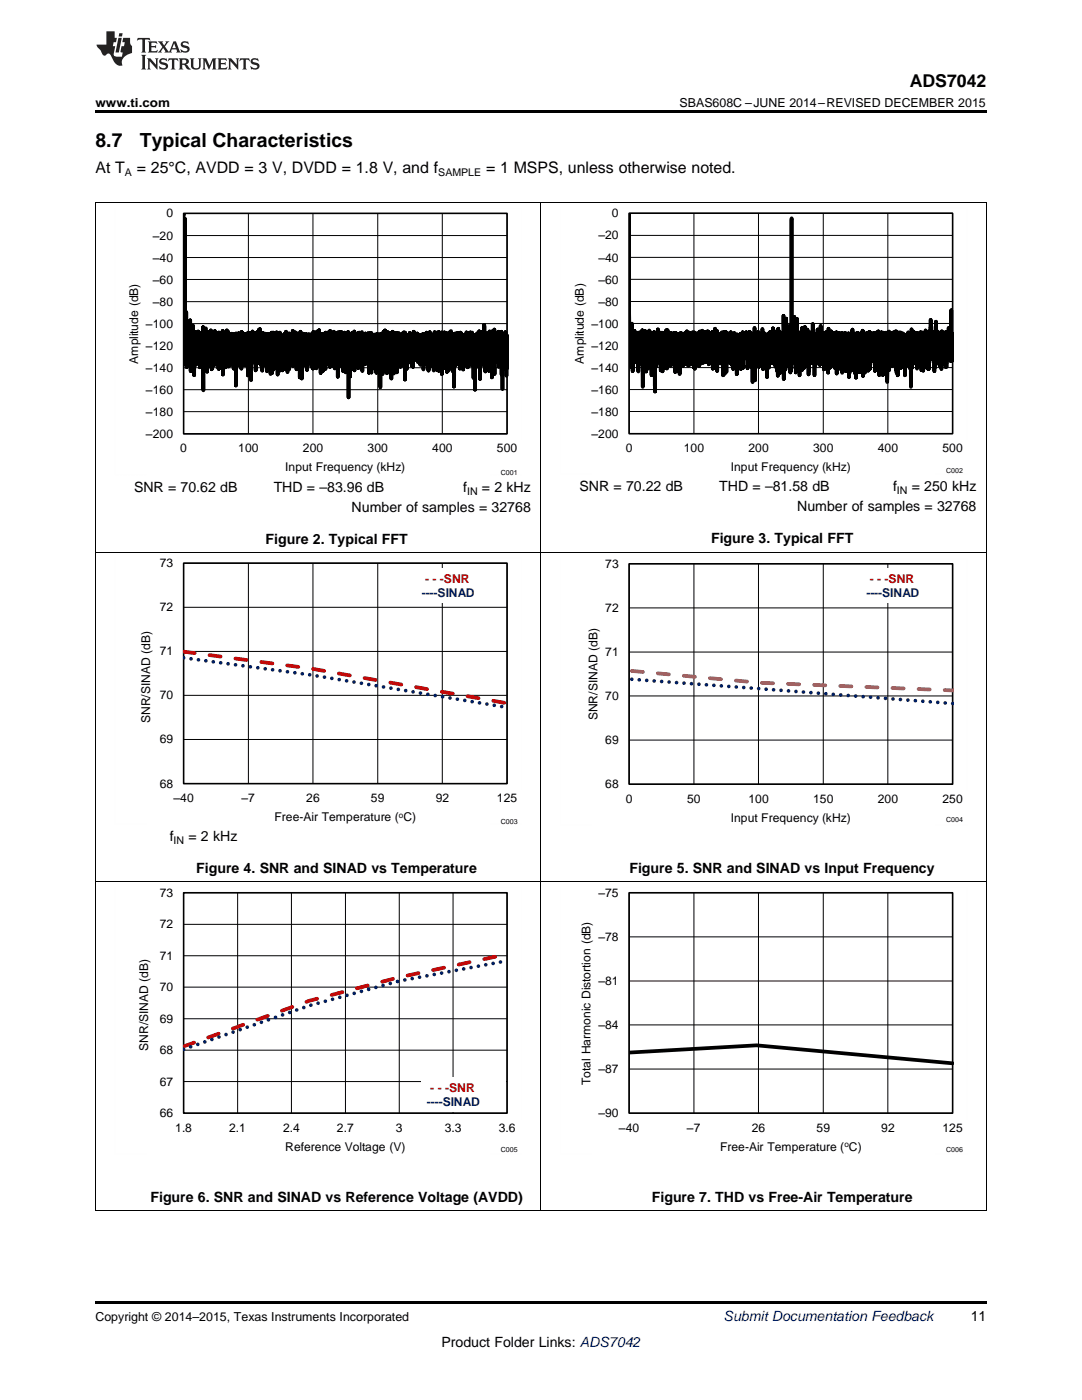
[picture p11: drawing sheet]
<svg xmlns="http://www.w3.org/2000/svg" width="216mm" height="279mm" viewBox="0 0 216 279" stroke-linecap="round" stroke-linejoin="round" font-family="sans-serif">
<path d="M19 259.7h177.8v.5h-177.8z" fill="#000"/>
<g fill="none" stroke="#000" stroke-width=".2">
<path d="M19.1 176v65.7M36.6 178.2h64.6v44h-64.6zM47.4 178.2v44M58.2 178.2v44M68.9 178.2v44M79.7 178.2v44M90.4 178.2v44M107.9 176v65.7M196.8 176v65.7M36.6 197h64.6M36.6 190.7h64.6M36.6 184.5h64.6"/>
<path d="M36.6 215.8h64.6M36.6 209.6h64.6M36.6 203.3h64.6M19 241.6h177.8"/>
</g>
<path d="M36.6 178.2h64.6v44h-64.6z" fill="none" stroke="#000" stroke-width=".31"/>
<path d="M36.6 208.8l25.1-9.1 18-4.7 21.5-4.6" fill="none" stroke="#c00000" stroke-width=".74" stroke-dasharray="2.2 3"/>
<path d="M36.6 209.4l25.1-8.7 18-4.9 21.5-4.1" fill="none" stroke="#002060" stroke-width=".74" stroke-dasharray="0 1.5"/>
<path d="M22.9 177.1v53.2M35.4 177.1h68.7M104.1 177.1v46.2M22.9 230.3h6.3M97.8 230.3h6.3" fill="none" stroke="#fefefe" stroke-width=".2" stroke-dasharray=".4 .1" stroke-linecap="butt"/>
<path d="M83.9 215h17v6.9h-17z" fill-rule="evenodd" fill="#fff"/>
<g fill="none" stroke="#000" stroke-width=".2">
<path d="M19.1 110.4v65.6M36.6 112.4h64.6v44h-64.6zM49.6 112.4v44M62.4 112.4v44M75.4 112.4v44M88.3 112.4v44M107.9 110.4v65.6M196.8 110.4v65.6M36.6 138.8h64.6M36.6 130h64.6M36.6 121.2h64.6M36.6 147.6h64.6"/>
<path d="M19 176h177.8M125.5 178.2h64.6v44h-64.6zM138.5 178.2v44M151.3 178.2v44M164.3 178.2v44M177.2 178.2v44M125.5 195.8h64.6M125.5 187h64.6M125.5 213.4h64.6M125.5 204.5h64.6"/>
</g>
<path d="M36.6 112.4h64.6v44h-64.6zM125.5 178.2h64.6v44h-64.6z" fill="none" stroke="#000" stroke-width=".31"/>
<path d="M125.5 210.1l25.5-1.5 39.1 3.6" fill="none" stroke="#000" stroke-width=".74"/>
<path d="M22.9 111.3v53.3M35.4 111.3h68.7M104.1 111.3v46.3M22.9 164.5h6.3M97.8 164.5h6.3M111.8 177.1v53.2M124.3 177.1h68.7M193 177.1v46.2M111.8 230.3h6.3M186.7 230.3h6.3" fill="none" stroke="#fefefe" stroke-width=".2" stroke-dasharray=".4 .1" stroke-linecap="butt"/>
<path d="M36.6 130.1l25.5 3.3 39.1 7" fill="none" stroke="#c00000" stroke-width=".74" stroke-dasharray="2.2 3"/>
<path d="M36.6 131.3l25.5 3.4 39.1 6.5" fill="none" stroke="#002060" stroke-width=".74" stroke-dasharray="0 1.5"/>
<path d="M82.9 113.5h16.9v6.9h-16.9z" fill-rule="evenodd" fill="#fff"/>
<path d="M125.5 112.5h64.6v44h-64.6zM138.5 112.5v44M151.3 112.5v44M164.3 112.5v44M177.2 112.5v44M125.5 138.9h64.6M125.5 130.1h64.6M125.5 121.3h64.6M125.5 147.7h64.6" fill="none" stroke="#000" stroke-width=".2"/>
<path d="M125.5 112.5h64.6v44h-64.6z" fill="none" stroke="#000" stroke-width=".31"/>
<path d="M126.1 133.9l25.5 2.4 38.7 1.5" fill="none" stroke="#be4b48" stroke-width=".74" stroke-dasharray="2.2 3"/>
<path d="M126.1 135.6l64.2 4.8" fill="none" stroke="#002060" stroke-width=".74" stroke-dasharray="0 1.5"/>
<path d="M111.8 111.5v53.2M124.3 111.5h68.7M193 111.5v46.2M111.8 164.6h6.3M186.7 164.6h6.3" fill="none" stroke="#fefefe" stroke-width=".2" stroke-dasharray=".4 .1" stroke-linecap="butt"/>
<path d="M171.6 113.4h17v6.9h-17z" fill-rule="evenodd" fill="#fff"/>
<g fill="none" stroke="#000" stroke-width=".2">
<path d="M19 40.4h177.8M19.1 40.4v70M36.6 42.6h64.6v44h-64.6zM36.6 55.8h64.6M36.6 51.4h64.6M36.6 47h64.6M49.6 42.6v44M62.4 42.6v44M75.4 42.6v44M88.3 42.6v44M107.9 40.4v70M125.5 55.7h64.6"/>
<path d="M125.5 51.4h64.6M125.5 47h64.6M125.5 42.6h64.6v44h-64.6zM138.5 42.6v44M151.3 42.6v44M164.3 42.6v44M177.2 42.6v44M196.8 40.4v70M36.6 77.8h64.6M36.6 73.4h64.6M36.6 69h64.6M36.6 64.6h64.6"/>
<path d="M36.6 60.2h64.6M125.5 73.4h64.6M125.5 68.9h64.6M125.5 77.7h64.6M125.5 64.6h64.6M125.5 60.2h64.6M36.6 82.2h64.6M125.5 82.1h64.6M19 110.3h177.8"/>
</g>
<path d="M36.6 42.6h64.6v44h-64.6zM125.5 42.6h64.6v44h-64.6z" fill="none" stroke="#000" stroke-width=".31"/>
<path d="M36.6 42.8v-.2l.1 29.8v-7.5l.2 6.5v-5.6v1.9v-24v27.5l.1-5 .1 5.7v-5.5l.1 6.5v-10.6v11v-7.1l.1-.3v6.1l.1-7.9 .1 8.5v-5.5v3.7v-3.3l.1 .4v-1v3.7v-3.7v4.3v-4.8l.1 6.4v-5.6l.1 3.5 .1-4.4v4.6v-3.3l.1 2.6v-6.3v10.1v-7.4l.1 5.7v-5.7l.1 4.6v-4.4v4.6l.1-4.9v4l.1-3.6v4.9l.1-6.8v5.4v-3.5l.1 5.1 .1-5.4v3.8v-3.6v8.1l.1-8v3.7l.1-3.8v5.1l.1-5.4v5.3v-5.6l.1 6.6v-5.6v5.2v-5.5l.1 2.5v-2.7v5.6l.1-5.4v4.3l.1-4.1v4v-4.5l.1 5v-5.4l.1 4v-3.3v3.3v-2.8l.1 2.7v-2.7v2.4v-3.3v3.8v-3.1l.1 2v-1.4v4.6v-5.5l.1 3.7v-3.4v6.1v-6.4v1.1l.1-1.3v4.1v-4.2l.1 4.7v-3.5v3.4v-3.9v3.7v-3.7l.1 3.4v-3.6v3.7l.1-3.9v4v-.7l.1-4v5.5v-5.3l.1 5.1v-2.8v2.2v-5.6l.1 12.6v-10.8v3.9l.1-4.2v5.9v-6.4l.1 6.3v-6.3v5.2v-4.6v4.1l.1-3.6v4.9l.2-6.8v6.4v-5.4v4.5l.1-4.1v4.6l.1-4.8v2.4v-1.6v6.7v-6.9l.1 4.6 .1-5.6v5.1l.1-5 .1 4.8v-4.2v4v-3.7v2.6l.1-1.8v5l.1-6.8v6.3l.1-5.9 .1 6.1v-5.9v6v-7l.1 6.5v-5.6v2.8v-2.5v6.6l.1-7.3v5.9v-6.1l.1 4.9 .1-4.4 .1 4.4v-4v5.7v-6v6.2v-5.7l.1 5.2v-5.6l.1 3.5 .1-4.3v6.1v-5.2v3.8v-3.9v3.9l.1-3.6v3.8v-4.4l.1 6.1v-6.3l.1 5.2 .1-5.2v4.7l.1-3.9 .1 4.2v-4.3v5.2v-5.7v4.3l.1-3.6v1.9v-1.6v6v-7.2v7.2l.1-7.2 .1 5.8v-5.2v5.5l.1-5.5 .1 6v-6.3v5.1l.1-4.7 .1 2.5v-2v5.3l.1-6.4v3v-2.7l.1 6.3v-7.1l.1 8.7v-7.8v2.9l.1-3 .1 5.8v-5.6v5.2v-5.3l.1 3.9v-3.9v2.5v-3l.1 4.2 .1-4.2v6.9v-6.4l.1 4.4 .1-4.7 .1 6v-6.7l.1 6.8v-6.2v6.6l.1-6.9 .1 6.9 .1-6.2 .1 4.1v-3.7v2.9l.1-3.3v3.2v-2.9l.1 4.1v-4v5.6v-6.2l.1 4.7v-4.8v4.7v-4.5v3.6l.1-2.9v4v-4.9v3.7l.1-3.4v4.3l.1-4.6 .1 4.6v-3.6v2.9v-2.7v.2v4.8l.1-5.9v6.7v-5.6l.1 2.6v-3.3v4.2v-4.6l.1 4.4v-4.2v3.8v-3.6l.1-.6v3.8l.1-3.8 .1 10.2v-10.4l.1 6.1v-6l.1 5.2v-5.1l.1 3.8 .1-3v5.3l.1-6.3v5.2v-3.8v-.3v2.6v-2.8v4.3l.1-5 .1 4.5v-3.8v3.4l.1-4.2v5.7l.1-5.1 .1 3.8v-3.6v4.5v-4.6l.1 6.3v-7.4l.1 6v-4.4v3.9v-3.4v1.8l.1-1.7v4.2v-5.3v5.1v-5.5v2.9l.1-2.7v2.4l.1-2.3v3.7v-4.3v4.8v-3.6v2.9v-4l.1 4.4v-4.4l.1 6.1v-5.9v6l.1-6.3v4.7v-4.5l.1 4v-3.7v3.7v-3.5v4.3l.1-4.7v5v-5v.6v4.8l.1-5.4v6l.1-6.3v6.5l.1-6.2v5.3l.1-4.8v7.5v-8.5l.1 5.8v-5.6v4.6v-3.2v3.1v-3.1l.1-.2v2.3v-2.9v3.3v-3.8v4.1l.1-4.3 .1 5.2 .1-5v6.9v-6.8l.1 9.1v-8.5v4.9l.1-5.3v5.7v-5.1l.1 4.2v-4.7l.1 4.7v-5.6v6.1l.1-5.8v4.7l.1-3.9v1.9v-1.6v3.7v-4.4l.1 .4v4.6v-4.2v3.8v-4.7v3.6l.1-3.7 .1 4.7v-4.9l.1 4.9v-4.3v6.8l.1-7.2 .1 4.7v-4.6v4.4l.1-4.9 .1 6.2 .1-5.8v5.1v-4.5l.1 4.4 .1-5.9v5v-4.5l.1 4.1v-4.7l.1 6.3v-4.5v1.4v-1.9l.1 4.9v-5v.3l.1-.2v5.9v-6v4.9l.1-4.8v5.4l.1-5.2v6.8v-6.7l.1 3.5 .1-4.4v5.6v-4v2.4v-3.3l.1 4.2 .1-4.5v5.6v-5.6l.1 5.2v-4.3v4.8v-5.8l.1 4.7v-4.5l.1 6.1v-6.4l.1 6.3 .1-6.3 .1 7.5v-6.7v4.3l.1-4.9v4.9l.1-5v4.7v-4.3l.1 3.5v-2.2v4.5v-5.8l.1 5.3 .1-5.6 .1 4.8v-5l.1 8.1v-7.4v5.9v-6v3.3l.1-3.5v3.8v-3.8v4.5l.1-5 .1 3.8v-3.9v8l.1-7.6 .1 7v-7.4l.1 7.3v-6.5v4.7v-4.2v2.2l.1-2.3v2.4l.1-3.5 .1 5.8 .1-5.6v4.9l.1-4.4 .1 4.8v-5.7v6.7l.1-6.6 .1 8.3v-7.1v4.6v-4.9v4.4v-4.1l.1 3.8 .1-4.5v3.5v-3.7v4.6v-2.9v3.6l.1-4.8v4.8l.1-5.6v7.6l.1-6.9v4.3v-3.6v.8v-1.1v3.7l.1-3.9v4.4l.1-4.5v4.2v-4v6.2l.1-6.7v4.4v-4.1l.1 4.3v-4.2l.1 6.6v-6.6v5v-5.3l.1 5.1 .1-5.1v4v-4l.1 5.3v-5.6l.1 5.5v-5.1v3v-2.9l.1 1.9v-1.4v5.9v-7l.1 6.5 .1-6.9v6.9v-6v4.6l.1-4.6 .1 4.3v-4.7v4.5v-3.7l.1 3.1v-3.7v7.3v-7.5v5.4v-3.5v-.5v2.8l.1-3.2v3.5v-3.5l.1 4.1 .1-5.2v7.1v-6.6v5.5v-5.2l.1 3.8v-4.4v3l.1-3v5l.1-5.1v5.6l.2-5v5l.1-5.5 .1 5.1v-5.9l.1 7v-6.1v5.3v-5.1l.1 3.9v-3.5v.3v4.6l.1-6v5.8v-5.1l.1 4.8v-3.6v-1.2v4.3l.1-5.1v4.3l.1-4.1 .1 4.8v-4.3v5l.1-4.4v6.1v-6.7l.1 4.5v-4.5v1.1v-.9l.1 5.3v-5.8v3.2v-3.3l.1 4.6v-4.3v2.5l.1-1.7v3.9v-3.8v3v-3.3v3.9l.1-4.1v4.1l.1-4.7v8.6v-7.6l.1 4.4v-5.9l.1 6.1v-5.9l.1 5.6 .1-5.3v5v-4v7.8v-8.7l.1 6v-5.5v5v-4.8v5.6v-6.1l.1 5.9 .1-6.3v5.3l.1-5.1v6.1l.1-6.3v4.8v-4.6l.1 4.1 .1-3.8v5.4v-4.8v1.7l.1-2.3v3.8l.1-4v5.9l.1-6 .1 7v-6.8v5.6l.1-5.4v5.4v-5.7v4.9v-4.7l.1 3.8v-3.3l.1 2.4v-2.3v4.1v-5.1l.1 5.7v-5.7v5.5v-5.3l.1 5.7v-4.6l.1 3.8 .1-4.1v4.8l.1-5.7v5.2v-4.6v1.6l.1-1.3v5.5v-6.6l.1 6.1 .1-5.9v5.1v-4.9v6.6l.1-7.4 .1 6.8 .1-6.2v2.4v-1.5v5.7v-5.9l.1 3.4v-3.5v4.3v-4.6v6.2v-5.8v5.2l.1-5.3v4.5l.1-5.6 .1 7.2v-6.5l.1 4.9v-4.9v5.9l.1-6.7 .1 5.8v-4.7l.1 4.4v-4.8v6.1v-6l.1 5.9 .1-7v4.7v-3.8l.2 5.2v-5.3v3.5v-3.3v5.6v-5.9l.1 3.7v-2.8v6.9v-7.1v5v-5v3.2l.1-3.4 .1 3.8v-3.7v5.3v-5.8v4.8l.1-4.8 .1 3.6v-2.9v2v-1.6v6.2l.1-6.9 .1 6.2v-6.3v5.7v-4.8l.1-.6v3.4l.1-4.1 .1 5.5v-4.7v3.1v-3.1v.7v5.5l.1-7.2 .1 6.3 .1-6v4.6v-3.9v1.2v-1.6v2.4v-2.6l.1 4.1v-4.1v5.1l.1-5.1v5.1l.1-5.6 .1 4.6v-4.3v3.8l.1-3.8v4.8l.1-4.6v6.4l.1-7.2 .1 6v-4.7v5.3l.1-6.2v5.8l.2-5.5v2.4v-1.8v5.8v-5.5v3.2l.1-3.9 .1 3.7v-4l.1 5.6v-6v4.4l.1-3.5v4v-4.2l.1 4.3v-4v6.3v-6.3l.1 4.5v-4.8l.1 5.5 .1-5.6 .1 4.9v-4.8l.1 4v-3.2v5.6v-6.5l.1 8.4v-8.9l.2 5.6 .1-5.5v6.2v-6.3v6.2l.1-6.2 .2 5.5 .1-5.6v6v-4.5l.1 4.4v-2v.8v-3.8v6v-6.2l.1 5.6v-5.2v4.9v-5.3v3.9l.1-3.9 .1 2.9v-3.1v7.4v-6.9v5.2v-4.9l.1 3.1 .1-3.8v5.3l.1-5.7v5.3v-4v4v-4.6l.1 4.4v-4.7l.1 7.5v-6.8l.1 4.7v-5.1l.1 4.2v-3.7v4.7v-5l.1 4.3 .1-4.6v5.6l.1-6.4v13.1v-11.7v2.4l.1-2.7v3.2v-3.3l.1 4.2v-4.1v2.1l.1-1.4v5.4l.1-6.7v8.4v-8.2l.1 5.7v-6v4.7l.1-4.2v2.9v-2.5v2.3l.1-2v5.5v-6.8l.1 5.1v-4.6l.1 3.2v-3.4v3l.1-3v2.9v-2.8v5.1l.1-5v6.7v-6.7v-.3v5.9l.1-6.4v7.7v-7v5.3l.1-5.3 .1 4.6v-4.6l.1 4.5v-3.3v.5v-.2v3.9v-5.7l.1 4.9 .1-4.4v3.5v-2.9v4.6v-5.6l.1 4.8 .1-5 .1 7v-5.3v1.6l.1-2.6v4v-4.8l.1 4.9v-4.6v4.5l.1-4.5 .1 4.4v-3.2v3.6l.1-4.4v3v-2.7l.1 5.1v-5.1l.1 5.2v-6.4l.1 7.8v-7v4.4l.1-4.8v4.7l.1-4.1v4.3v-4.1l.1 4.6 .1-4.7 .1 5.4v-5.1v2.5v-3.1l.1 5.6v-6l.1 5.7v-5.5l.1 5.7v-5.1l.1 4.3v-3.7v3.2v-3.9v4.2v-3.8v3.2l.1-4.1 .1 4.6v-4.9l.1 4.9 .1-4.4v5.9v-6v7.5l.1-7.8v5.8v-5.6v5.6l.1-5.5 .1 7.2v-6.6v3.9v-4.8l.1 6.2v-6.4v5.4l.1-5.3v7.9v-7.3v6.5l.1-6.8 .1 4.9v-4.5v2.1l.1-1.3v4.3v-5.2l.1 5.5v-5.4v5.2l.1-5.6 .1 5.8v-5.3v1.8v-1.6v.2v5.9v-5.2v3l.1-3.7v3.8v-4.4v6.2l.1-6.4v3.7v-3.1v3.5v-3.7l.1 3.9 .1-4v7.2l.1-7.3v.2v-.4v1.7v-1.9v3.5v-3.6l.1 6.3 .1-5.9v5l.1-4.8v4.7l.1-4v4.8v-5.4v6.7l.1-7.3 .1 5.2 .1-4.6v5.7v-5.7v9.9v-9.7l.1 4.8 .1-5.7 .1 6.6v-6.5v4.4l.1-3.6v4v-3.9v.2v6.8v-7.5v3l.1-3.4 .1 5.7v-6.2l.1 7.9v-7.3l.1 6.5v-6.7l.1 6.9v-7.6l.1 5.9v-5.6l.1 5.3 .1-4.9v4.4v-4.3v4.3l.1-3.6v7.1v-6.8v3.2l.1-3.8v4.5v-5v5.8v-6.2l.2 6.4v-5.4v2.8v-2.9l.1 3.5v-2.5v3.8l.1-4.6v5v-5v6.8l.1-7.6 .1 7.3 .1-7.3v6.9l.1-6.8v8.9v-7.8v2.9v-3.6v7l.1-6.7v4.9l.1-5v5.9l.1-6.9v6.4l.1-5.7v4v-3.9v2.5v-2l.1 .7v6.3v-7.7l.1 5.8v-6.1l.1 7.2 .1-7.3v5.5v-4.1l.1 .9v-1.4v4.4v-5l.1 5v-5.1v4.2l.1-3.5v7v-7.8v6.3l.1-5.7v6v-4.9v1.5v-2.6l.1 5.1v-5.4l.1 5.4 .1-4.7v5.2v-6.2v5.4l.1-5.1v6.2l.1-5.8v6v-6.3v5.4v-5.1l.1 3.8 .1-4.1v6.3v-5.4v4.5v-4.6l.1 2.8v-3.3v4.5v-4.7l.1 3.7v-3.6v3.1v-2.5v4.1l.1-5.2v5.7v-4.8v4.5l.1-5.3 .1 5.6v-5.7l.1 6.4v-6.7v4.9v-4.6l.1 5.8 .1-5.8v9.2v-9.4v5.6l.1-5.4 .1 5.3v-5l.1 4 .1-3.8v6.5v-6.7v6.4v-6.4l.1 5.7v-4.9v4l.1-4.6v5.3v-5.2l.1 5 .1-5.1v5.2v-4.2v1.9v-2.5v4.4l.1-5.3v4.9l.1-5.1v4.5v-3.4l.1 4.3v-5v2.8l.1-2.3v4.6v-4.8l.1 4.4 .1-4.1v4.9v-5.3v3.8l.1-3.5v5.8v-5.4v-.9v4.1l.1-4.3v6.6v-6l.1 4.2 .1-3.7v4.2v-5.7v5v-4.4l.1 4.7v-4.6v4.3l.1-3.9v4.5v-4.6v3.5v-3.9l.1 3.7v-3.5l.1 3.2v-3.1v2.7v-2.3v4l.1-4.8v3.8v-1.1v1.4v-2.8v3l.1-3.9 .1 4.7v-5.2v3.6v-3.6l.1 5.7v-5.4l.1 3.2 .1-3v3.9v-3.2v1.8v-2.7l.1 3.6v-3.6v3.9v-3.9l.2 5.9 .1-5.9v4.6l.1-4.5v2.6v-2.4l.1 4.9v-5v5l.1-5.1 .1 5.1v-5.4v5.6l.1-5.3v6.7v-6.6l.1 3.5v-3.7v4.7l.1-4.9v6.1v-5.9l.1 5.7v-5.7l.2 5.6v-5.2v5l.1-5.9v5.7l.1-5.3 .1 5.4v-4.5v2v-2l.1 1.6v-.3v3.3v-5.1v6.1l.1-6v.3v6.4v-7.2v4.5l.1-4.5v4.6l.1-4.5v4.3v-3.4v4.8l.1-6.3v6.1l.2-5.8v4.6l.1-4.1v4v-4.2l.1 6.1v-5.1v2.8v-3.4l.1 3.7 .1-3.7v4.1l.1-4.6v7.2l.1-7.2v4.6l.1-5.1 .1 4.9v-4.2v4.2l.1-3.4v.4v3.8v-4.9v5.5l.1-6v6.6l.1-6.3 .1 6.9v-6.5v3.8v-4v4.3l.2-5.2 .1 7.2v-6.6v1.8l.1-1v6.4v-7.7v4.4v-3.2v3.7v-3.8v4.5l.1-5 .1 5.5v-5.3v4.2l.1-3.9v5.5v-5.5v2.7v-2.3v5.9v-5.1v5.1v-6.7l.1 2.4v-2.6v3.7v-3.8l.1 6.5 .1-6.9v8.4v-8.2v6.4v-6l.1 4.3v-4v2l.1-1.6v5.8v-5.7l.1 5.4 .1-6.7v7v-5.5v.5v-1.1v1.6v-1.9v4.1l.1-4.8v4.8v-3.5l.1 .8v-1.1v2.6v-2.8v3.2l.1-3.9 .1 4.6v-4.3l.1 5.6v-5.8l.1 7.7v-7l.1 4.8v-5v5.8l.1-6.2 .1 7.4v-7l.1 4.5v-4.2v3.8l.1-4.2v4.4l.1-5.1 .1 6.3 .1-6.4v5.1l.1-3.5v3.8v-4.4v3.3v-1.7v2.1v-3.1v3.1l.1-3.5v3.9v-4.1l.1 3.9v-3.7v4.3v-4.5v1.2v-.4v5.1v-6.3l.1 3.8v-3.8v2.5v-1.9v6.8v-6.6v5.4l.1-6 .1 10.3 .1-10.5v4.9v-4.6l.1 4.2v-3.2v3.8v-4.9v4.9v-5.2l.1 6.4v-5.9l.1 5.7v-5.5l.1 4.5v-4.7v4l.1-4.1v5.3l.1-5.9 .1 5.6 .1-5.2v4.8l.1-4.4v5.4l.1-5.8 .1 6.8v-7.1v5.4v-5.5l.1 5.3 .1-4.4v5.6v-6.2l.1 4.7v-4.3l.1 4.1v-3.8v5v-5.3l.1 6.2v-6.4l.1 6.8 .1-6.8v6.3l.1-6.2v3.8v-3.8l.1 3.7v-3.4v2.5v-2.2v5.1v-5.7l.1 5.3v-5v4.4l.1-4.8v4.3v-4.3v1.9l.1-1.3v4.2l.1-5.4v4.5v-4l.1 4.6 .1-4.8v6.7l.1-6.5 .1 5.3v-4.8l.1 3v-3.4v5v-5v4.6v-4.7v4l.1-4.3 .1 4.2v-3.7l.1 3.2v-3.9v6.5v-5.9l.1 3.8v-3.7v1.4v-.8v3.6v-4.3v5.5l.1-5.8 .1 6.2v-6.4l.1 5.7v-5.1v4.8l.1-4.9v4.3v-4.1l.1 8.3v-8.6l.1 5.7v-5.6v4.2l.1-4.3 .1 6v-4v6.6v-7.2v9.6v-10.6v4.4l.1-4.5v3.9l.1-3.9v2.1v-1.4v5.5v-5.2v2.9v-4v4.4l.1-4.5v4.8l.1-5.1v5.3l.1-5.4v4.5v-3.9l.1 4v-3.9v4.5l.2-4.8v4.7v-5.5l.1 6.5v-6v5l.1-3.8v7.8v-8.8l.1 3.6v-3.5v3.4l.1-2.9v4.5v-5.7l.1 6.1 .1-5.6v2.8l.1-2.6v5.9v-5.8v3.5l.1-4.2v5.2v-3.8v-.4v2.8v-3.3l.1 4.4v-4.5l.1 3.8v-5.7l.1 7v-5l.1 4.6v-3v5.7l.1-7.2v5v-5l.1 4.6v-4v6v-6.1l.1 .5v-1.1v5l.1-5.3v5.6l.1-5.2v6.8l.1-6.8v3.7l.1-3v3.6v-4.2v4.6v-4.5v6.9v-6l.1 2v-2.3v2.5v-3.2v3.5l.1-4.3v4l.1-3.6v4.3v-3.6v5.5v-4.6l.1-.7v3.2v-4.3v4.9v-4.9l.1 5.3v-5.5v7.5v-6v.2l.1-.4v6.1l.1-6.5v8.2l.1-8.9v4.6v-4l.1 5 .1-5.8 .1 5.4v-5.8l.1 8.8v-7.5v3.4l.1-3.9 .1 4.8v-4.4v5.3v-5.4l.1 4.8 .1-4.9 .1 4.6v-4.5l.1 4.4v-3.7v3.7v-3.3v3.8v-4.7v4.2l.1-4v5.1v-6.2l.1 7 .1-6.2 .1 5 .1-5.4v4.1v-3.8l.1 4.9v-4.4l.1 4.1v-3.5v4v-5.3v4.5v-5l.1 8.5v-7.6l.1 4.4v-4.9l.1 3.2v-2.6v10.4v-10.4l.1 4v-4.2v5.1l.1-5.5v6v-5.1v3.9l.1-4.6 .1 4.4v-4.2v5l.1-5.7 .1 5.2v-4.1v2.3v-2.9l.1 4.1v-4.2v4.9v-4.4l.1 .2v7.6v-8.1l.1 2.8v-1.7M125.5 42.8v-.2l.2 30.2v-6.9l.1 4.9v-4.3v5.7v-5.2l.1 4.1 .1-4.7v6.3l.1-8.1v8.8l.1-6.9v3.8v-3.6v2.2v-.9v6.1v-7.5l.1 4.7v-4.8l.1 6.1 .1-6.6v5.4l.1-5.3 .2 6.2v-5.9v4.1l.1-3.7v3.5v-3.4v.5v3.9l.1-4.6v.6v-.4v.3v4.6l.1-5.4v6v-5.9l.1 5.3v-5.3l.2 7.6v-7.6v4.8v-4.3v4.4l.1-4.9 .1 5.1v-5v6.1v-6.3l.1 6v-5.1v-.2v4.9l.1-5.2v1.8l.1-1.2v5v-5.8v5.3l.1-5 .1 4.5v-4.3v4.3l.1-5.5 .1 11.3v-10.8v6v-5.5v3.9l.1-4.4v4.7l.1-4.9v6.5v-5.6l.1 4.2v-4.9v4.5v-4.6v1.4l.1-1v6v-6.7l.1 4.7 .1-4v5v-4.6v7l.1-7.1v3.4v-4l.1 6.3v-5.3l.1 3.6v-4.2v4.8l.1-4.9 .1 6.4v-6.1v6.6l.1-7.3v6.5v-6.8l.1 7.2v-6.5l.1 4.7v-4.7v1.3v-1.1v5.9l.1-6.5v5.4l.1-5.2v5.7l.1-5.7v8.4v-7.7v-.2v5.3v-5.2l.1-.2v3.1v-3.5l.1 5.6v-5.2l.1 4 .1-4.2v5.1v-4.9l.1 4.7v-5.3l.1 6.1v-5.2l.1 5.1v-4.7v9.4v-9.8v2v8.9v-10.1l.1 1.9v-2.7v3v-3.8l.1 5.8 .1-4.9v5.8v-6.4l.1 2.2v-2.5v5.6v-4.2v.3v-1.1v2.9v-3l.1 3.7 .1-4.9 .1 5.3 .1-3.8v3.7v-3.5v.7v3.2v-4.7v3.3l.1-3v5.5v-6v4.1l.1-4 .1 5v-4.7v7.1v-6.5l.1 .1v-.3v4.2v-3.5v3.2v-4l.1 3.5 .1-4.2v4.9l.1-4.3v7.1v-7.6v5.8l.1-5.9v4.7v-4.3l.1 2.6v-1.9v5.9l.1-6.9v5.9l.1-5.2 .1 4.8v-5.1l.1 5.1v-5.1v3.3l.1-3.1v5.2v-6.4l.2 7.6v-6.6v3.3v-3.7l.1 6.2v-6.8l.1 5v-4.4l.1 5v-4.5l.1 4v-3.7v3.7v-3.2v4.2l.1-5.4v4.8v-4.3l.1-.2v3.7l.1-4.2v6.6v-6.3l.1 6.2v-6.3l.1 5.8v-5.7l.1 4.8v-4.5v4.2v-3.6v4.9v-4.5l.1 1.6v-1.9v4v-4.6v4.9l.1-4.7v3v-3.2v4l.1-4.6v5.4l.1-5.4v5.6v-5.3l.1 4.3v-4.2l.1 .4v4.6v-4.2v4.3v-5.2v7.4v-5.9l.1-1.1v3.5v-4v5.8l.1-6v5.1l.1-4.9v4.9v-4.3v4.7l.1-5.2 .1 5.9v-4.9v1.9v-2.8l.1 5.7v-5.5v5.1l.1-5.5v4.3l.1-4.2 .1 7.9v-7.9l.1 6.6v-6.7v3.2l.1-3.4v6.4l.1-6.5 .1 6.3v-4.6v2.3v-3.2l.1 4.4v-4.4l.1 4.8v-5.2v4.4v-4.2v6.1v-6l.1 5.4v-5.1v3.6l.1-3.9v4v-4.2l.1 4.3v-4.5l.1 5.9 .1-5.8v5.8v-5.8l.1 2.4v-2.8l.1 4.7v-3.8v4.8l.1-5.3v5.6l.1-6.3v6.3v-5.3v3v-3.5l.1 4.6v-4.8l.1 3.6v-3v6l.1-6.4v4.6l.1-4.8v6.4v-6l.1 4.9 .1-5.2 .1 4.8 .1-4.6v4.7v-4.4v5.7l.1-6.1v-.2l.1 4.9v-4.3v3.7l.1-4v6v-6.4l.1 4.7v-4.4l.1 3.8v-3v4.4l.1-5.4v7l.1-7v7.2l.1-6.8 .1 6v-5.9v4.1l.1-4.2v4.9v-5l.1 5.7v-5.4v4.7l.1-5.2v4.2l.1-3.8v4.2v-3.9v4.1l.1-4.2v4.3l.1-4.5 .1 6.1v-6.3v3.9l.1-4.4v4.3l.1-3.5v2.9l.1-2.5v3.6v-3.9v5.5l.1-5.3v3v-2.9l.1 3.6v-3.5v4.4v-4.1v4l.1-5.8v5.6v-5.5l.1 5v-4.9l.1 6.2v-5.9l.1 4.1v-3.9v3.9l.1-3.5v4.7v-4.4v3.4v-2.5v4l.2-5.9v5.4v-5.3l.1 5v-4.2v2v-1.9v4.9l.1-6.1 .1 4.3v-4.2v1.2v4.7l.1-5.8v4.9v-4.1v4.9l.1-6 .1 5.6v-5.5l.1 6v-4.8v5.3v-6.1l.1 6v-4.9v3.4l.1-3.8v4v-4.2v3.7l.1-3.9v3.8v-4l.1 5.6v-4.6l.1 2.8v-3.3v4.6v-4.8v1.5v-1.8l.1 5 .1-5.1v5.2v-5.6l.1 7.4v-6.1l.1 4.8v-5.2v4.6v-4.7l.1 4.5 .1-5 .1 3.9v-3.3v2v-1.6v5.9l.1-7.8v5.5v-3.7v3.9l.1-4.2v4.2v-4.3l.1 4.7 .1-5.7 .1 5.5v-5.1v7.6l.1-7.6v6.1v-5.5l.1 4.8v-4.9l.1 4.8 .1-5v4.9v-4.2l.1 3.7v-4.1l.1 4.3v-4.2v5.4l.1-5.8 .1 4.9v-4v3.5v-4.4v4.7v-4.2l.1 3.9 .1-4.8 .1 5.4v-4.9l.1 3.7v-2.9v7.3v-6.8v3.8l.1-4.4v5.5v-6.7l.1 6 .1-5.3v5.4v-5.4v2.2v-2.2v.5v7.1v-7.4v1.8v-2.1l.1 5.4v-5.6l.1 6.3v-6.7v7.2v-7.2l.1 6.6v-6.3v7.6l.1-7.8v4.9l.1-4.9v4.3v-3.9l.1 3.7 .1-3.6v.6v-.5v3.9l.1-4.2 .1 2.2v-1.8v4.9v-5l.1 5.5v-5.6v4.9l.1-5 .1 5.7v-6.2v5.2v-3.8l.1 3.4 .1-4.4v5.5v-5v5.6v-5.6l.1 4.8 .1-4.2v4.8l.1-5.8v6.8v-6.9v4.1v-3.5l.1 2.9 .1-3.1v5.4v-6l.1 4.6 .1-4v5.8v-5.4v3.3l.1-3.7v4.5l.1-4.8v5.6l.1-5.3v7.6l.1-8v5.7v-5.5v4.1l.1-3.6v2.9v-3.1l.1 3.5v-3.6l.1 5.2v-5.2v6.5v-6.6l.1 5v-5.2l.1 5.2 .1-5.3v5.4l.1-5.3v6.2v-6.2v6.8v-6.2l.1 4.9 .1-4.9v5v-5v-.3v4.2v-4.3l.1 5v-5.4v4.5l.1-4.8v7.1l.1-6.7v5.2l.1-5v4.3l.1-4.6v4.6l.1-4.8 .1 3.9v-3.2l.1 2.8v-2.8v3v-2.7v4l.1-5.1v5.2l.1-4.3 .1 4.4v-4.7l.1 6.6v-6l.1 5.6v-6.2v5.4v-5.3l.2 5.6v-6.4v5.7l.1-5.6 .1 5.6 .1-4.8v5.6v-5.6l.1 3v-2.9v1.8v-1.6v5.9l.1-6.7 .1 4.6v-3.9v4.8v-4.9l.1 .5v8.5v-8.1v1.1v-1.6l.1 1.9v-1.9v3v-3.8v5.8v-5.8l.1 4.7 .1-4.6v2.7v-1.9v5l.1-7.2v10.4v-7l.1-.4v3.5l.1-4.8v5.4l.1-5.8 .1 4.7v-4.2v4.1l.1-4.8v4.9l.1-5 .1 5.3v-5.6v6.1v-5.3l.1 3.7v-3.6v6.1v-6.8l.1 5.4 .1-5.1 .1 4.7v-4.8v4.4l.1-3.7v5v-5.5v1.5l.1-.9v5.4v-6.1v4.5l.1-4.3v6l.1-7.2 .1 5.9 .1-4.7v6.8v-6.4l.1 5.1v-5.2v4.8v-3.7l.1 3.3v-5v6.8v-6.9l.2 6.2 .1-6v3v-2.3v6v-5.8v3.5v-3.7l.1 4.7v-5.1v4l.1-3.9 .1 8.1v-8.1v4.6v-4.7l.1 4.1v-4.3l.1 4v-3.6v2.1v-1.8v.3v3.8l.1-4.9v6.7l.1-7v5.9l.1-6v4.7l.1-4.6 .1 4.7v-4.4v4.7v-4l.1 3.9 .1-4v5.1l.1-6.1v5.5l.1-4.8v3.4v-4.9v5.6l.1-4.2v4.5v-4.8l.1 4.8v-4.7v4.7l.1-4.5v3.5v-2.7v5v-5.8l.1 4.3v-3.8v5.5l.1-5.9 .1 5.7v-6.5v7l.1-6.7v6.5v-5.9l.1 4.5v-4v2.3v-3.2l.1 3.9v-3.8v7.3l.1-7.1v4.3v-4.2v7.9l.1-9.4 .1 5.3 .1-4.7 .1 4.7v-3.1v.2v4.2v-5.1v7.4v-6l.1-.4v2.9v-3.6v4.1l.1-4.5v6.4v-6.8l.1 5.5v-5.7l.1 3.7 .1-3.5v4v-4.1v6.3v-6.3l.1 3.8 .1-3v4.7v-9l.1 12.6v-9.4l.1 4.6v-4.2l.1 3.3v-3v5.2v-4.8v6l.1-6.6v7.1l.1-7.4 .1 5.9v-8.7l.1 9.1v-5v3.1v-3.8l.1 5v-5.3l.1 5.4 .1-5.8 .1 6.8v-8.1v6.7v-5.3l.1 5v-4.5v3.7l.1-3v6.1l.1-7.1v.2v7.5v-6.3v2.1v-3.1v7.1v-6.8l.1 4.6 .1-5.3v4.3l.1-27.3v26.8v-3v4.3v-4.7v.8l.1-1v4.1l.1-4.2v5.3l.1-5.4 .1 5.6 .1-9v6.8v-3.9v5l.1-4.9v4.5v-3.6v1.8l.1-.8v4.5v-5.8v4.8l.1-3.8v5.7v-6.8v1.8v-1.1v.1v6.8v-7.1v4v-4.5l.1 6.2 .1-9.3v8.7l.1-4.9v6l.1-7.2 .1 7.5 .1-7 .1 4.3v-4.2v1.9v-1.2v5.5v-5.5v7.4v-6.9v3l.1-3.9v4.9l.1-5.6 .1 4.9v-4.1v4.5v-4.8v5.3l.1-5.1v3.6v-3.3v5.4l.2-7.4v8.4v-6.1v2.9v-3.2l.1 4.5v-5.4v7v-5.8v1.5v-1.9v5.3l.1-5.9 .1 6.7v-6v3.7l.1-3.9v4.2v-5v5l.1-6.1v7l.1-5.7 .1 6.5 .1-6v4.6l.1-4.9 .1 5v-6l.1 6.1v-5.8l.1 5.4v-4.4v7.6v-6.2v1.8l.1-2.9v4.5v-5v7.1v-6.7l.1-.2v3.7v-4.1v4.5l.1-4.1v3.6v-3.3v4.6l.1-5.6v5.1l.1-4v3.2v-3.6l.1 3.8v-3.9v4l.1-4.3v4.3v-4.1v3.3l.1-3v5.2v-5.6v3.9v-3.6v5.3l.1-7.7v7.2l.1-5.8v5.3v-4.7l.1 4.3 .1-3.9v3.8v-3.1v7.1l.1-7.8v-.2v6.2v-5.6v4.6l.1-5.2v5.2v-4.7v4.2v-4.3v3.9l.1-4.2v4.3l.1-4.6 .1 5.2v-4.8v4l.1-4.6v6v-6.7l.1 6.7v-6.8l.1 6.6 .1-5.8v4.6v-4.5l.1 4.1 .1-3.3v5.4v-6.1v4.5l.1-4.5v4.9v-6.5v5.7l.1-3.6v4.9l.1-5.6 .1 6.2 .1-6.3v4.8v-4.2l.1 2.4 .1-2.4v4.3l.1-4.1v2.1v-1.8v6.2v-6.5l.1 5.9v-6.2v4.1l.1-4.3v3.9l.1-3.8v2.7v-2.3v3.6l.1-4.4v4.4v-4.3l.1 .6v6v-6.1v3.2l.1-3.1v6.6v-7.5v6.1v-5.2v4.3l.1-4.1v4.2l.1-4.1v7l.1-8.8 .1 6.8v-5.3l.1 5.1v-4.3v3.5v-3.3v4.1v-5.2l.1 5v-4.6v6v-4.9v2.7v-4.1l.1 5.2v-5.3v5.6l.1-6.1v6.4v-6.8l.1 5.5v-4.5v4v-3.8v2.4l.1-2.6v3v-3.1v4.2l.1-4.3v6v-6l.1 4.4v-4.7v5.5v-4.8v-.4l.1 4.3 .1-4.1v4.4l.1-5.1v5.3v-4.8l.1 6.5v-5.9v1.9v-2.4l.1 5.3v-5.2l.1 5.3v-5.8l.1 6.2v-6.5v8.2l.1-7.7 .1 5.1v-3.9v3.3l.1-4.2v4.7l.1-5v4.9v-4.5l.1 6.4v-7.1l.1 6.4v-6.4v4.7l.1-4.3v5.1l.1-4.6v6v-6.4v4.2l.1-4v1.4v-1.2v.2v4.1l.1-3.9v5.6v-6.4v5.4l.1-6v8l.1-7.1v3.9v-4l.1 3.9v-3.6v5.6l.1-6.3v3.7v-3.2l.1 3v-2.9v5.8v-6.4l.1 5.1v-4.9v2.7v-2.9l.1 4.4v-4.8l.1 7.7v-6.3v1.4l.1-1.8v4.6l.1-5.3 .1 5.5v-4.8l.1 2.9v-3.2v4.1v-4.1v5.2l.1-5.4 .1 4.2v-4.6l.1 8.7v-7.7l.1 7v-7.6l.1-.2 .1 7.3v-6.5v3.5l.1-4.3v4.8l.1-4.9v5.1l.1-5.5v7.7l.1-8.1v6.6v-5v1.2v-1.7l.1 5.2 .1-5.5v5.2l.1-5.1v4.3v-4.2v4.8l.1-4.5v4.2v-3.9v2.1v-1.7v3.9v-5v2.8v-2.6v5.4v-3.8l.1 3.7v-5.4v7.7v-7.6l.2 5.4v-4.9v8l.1-8.8v5.1v-5.2l.2 6v-4.9v-.5v1.8v-1.9l.1 4.2v-4.7l.1 4.2v-3.9v2.5l.1-2.4v7.3v-7.2l.1 7.3v-6.9v-.4v5v-4.7v3.1l.1-3.5v4.9l.1-4.9 .1 4.5v-4.5v5.9v-5.5l.1 3.4v-3.9v4.9l.1-5.3 .1 5.8v-6.2l.1 9v-8.8l.1 7.2 .1-6.7v3.8l.1-3.9v4.2l.1-4.2v7.8v-7.6v7.3v-6.8l.1 4.1 .1-4.7 .1 5v-5.1l.1 4.6v-3.9v5.5l.1-6.4v5.6l.1-5.3v7.3l.1-7.6v3.4v-1.1v1.8v-2.6v2.9v-4.1l.1 4.8v-5.2l.1 7.4v-7.5l.1 7.4 .1-7.1v6.2v-6.3v5.3l.1-4.4 .1 4.8v-5.6l.1 5.4v-4.8v3.5l.1-3.8v4l.1-4.2 .1 5.1 .1-5v4.3v-4.6l.1 3.8v-3.5l.1 7.3v-6.8v5.3v-5v2.8l.1-3.1v3.3v-4.1l.1 5.8 .1-5.4v3.9v-3.3v.8l.1-.4v5.3v-6.8l.1 7.3v-6v2.1v-2.8l.1 3.7 .1-4.5v4.6l.1-4.3v3.8v-3.5v2.3v-1.7v7.6l.1-7.4v4.2v-4.3v4.5l.1-4.9 .1 5.6 .1-5.6v6.1l.1-6.8v5l.1-4.4 .1 4.5v-4.9v4.3v-4.1v8.2l.1-8.5v5v-3.6v2.6v-3.3l.1 3.9v-4l.1 5.2v-5.7v4.7v-4l.1 2.8v-3v3.3v-3.4l.1 4.7v-4.7l.1 4.8 .1-5.3v4.7v-3.6v3.5v-3.9v3.7l.1-4.3v3.4l.1-3.2v9.6l.1-9.1v-.2l.1 4.2v-4.4v6l.1-6v6.2v-6.3v6.3l.1-6.8v7.6l.1-6.7 .1 4.2v-4.5l.1 3.8v-3.3v1.3l.1-1.1v3.5v-3.8v4.7v-4.4l.1 3.2v-3.4v3.5v-4v5.3l.1-5.7v6.7v-6.4v2.6l.1-2.7 .1 4.6 .1-4.6v5l.1-5.4v6.7v-5.3l.1 3.1v-3.9v4.5l.1-4.2v4.4v-3.4v3.6l.1-5.6 .1 7.7 .1-7.3v7.9v-8.2l.1 5.6v-5.4v5l.1-4.9v8.4l.1-8.5 .1 5.3v-3.9v4.8v-5.5l.1 4.4 .1-4.7 .1 5.2v-5.6l.1 4.3v-4l.1 6.7v-7v6.4l.1-6.1v5.1v-5.1v1.2l.1-.9v6.2v-6.1v3.3v-3.5l.1 5.8 .1-6.1 .1 4.5v-3.9l.1 2.6v-2.4v5.2v-5.6v3.4l.1-2.8v5.1v-5.7l.1 7.9v-7.4v5v-5.1l.1 3.4v-3.8v4.4v-3.3v3v-3.9l.1 3.6 .1-4v3.9v-2.9l.1 2.6v-3.7l.1 6.3v-6.3v5.3l.1-5.6 .1 6.1 .1-6v5.6v-5.6v4.9l.1-4.1v5.1v-4.6v5.6v-6l.1 3.9v-4.6v5l.1-5 .1 10.5v-10.4v4.7l.1-5.8 .1 7.7v-6.5v3v-3.1v4.8l.1-4.5v3.5l.1-2.6v4.7v-5.7v4.2l.1-5 .1 6.3v-5.2v1.3v-1.6l.1 5.2v-5v4.1l.1-4.8 .1 5.7v-5.6l.1 4.4v-3.9v2.8v-2.8l.1 .5v3.5v-4.7l.1 7.2 .1-7.1 .1 5.2v-5l.1 3.3v-3.3v1.8v-1.4v.3v2.8v-3.3l.1 3.8v-3.2v4v-4.3l.1 5.9v-5.9v4.1l.1-4.4v5.2l.1-5.8v4.7v-4.3l.1 4v-3.8l.1 7v-7.3v5.9v-6.1l.1 7.1v-7l.1 5.3 .1-5.3v7.5v-6.9l.1 5.1v-5.4v5.8l.1-6v3.7v-3.3l.1 2.5v-2.4v.3v5.1l.1-5.6v6.4l.1-7.3 .1 6.7v-6.5l.1 6.5v-5.8l.1 6v-6.2v6.8l.1-7v5.9l.1-5.8v5.7l.1-5.5v6.9v-6.1v4.1v-4.7l.1 5.6v-5.4v5.2v-5.1l.1 3.4v-4v4.9v-4.5l.1 4.2 .1-5.4v3.3v-5.3l.1 6.8v-4v4.2l.1-4v4.8l.1-4.8 .1 4.8v-5.3l.1 5.1 .1-4.7v3.7v-3.4v4.9v-5.7l.1 4.7v-4.2v7.3l.1-6.7v3.6v-4.1l.1 6.4v-6.2v4.6l.2-7.5v7.2v-5.3l.1 6.3v-6.2l.1 5.5 .1-5.5 .1 4.9v-4.3v3.5v-3.4l.1 3.8v-3.8v3.6l.1-2.7v4.1v-4.8v2.9l.1-2.7v2.5v-2.1v.2v5.1v-5.9v2.5v-2.7l.1 5.3 .1-5.8 .1 4.5v-4.3v3v-2.9v2.9v-2.8v6.8l.1-7.5 .1 6.7 .1-6.4 .1 4v-3.4v5.4v-5.7l.1 3.4v-3.1v5.7v-5.5l.1 4.3 .1-4.7v4.7v-3.7v-.7v1.4v-1.8v2.6l.1-2.7v3.8v-3.7l.1 6.6v-7l.1 6.3 .1-5.3v5.9v-5.8v2.9v-3.3v4.8l.1-5.1 .1 4.1v-4.4v5.5l.1-5.5 .1 5v-5.9v4.8v-3v3.8l.1-4.3v5v-4.9l.1 4.5 .1-4.5v4.6l.1-4.8v5.3v-5.1l.1 4.8v-4v2.2v-8v9.3l.2-4.6v5.4v-4.7l.1 3.9v-1.7" fill="none" stroke="#000" stroke-width=".74"/>
<path d="M22.9 41.5v53.3M35.4 41.5h68.7M104.1 41.5v46.2M111.8 41.5v53.2M124.3 41.5h68.7M193 41.5v46.2M22.9 94.7h6.3M97.8 94.7h6.3M111.8 94.7h6.3M186.7 94.7h6.3" fill="none" stroke="#fefefe" stroke-width=".2" stroke-dasharray=".4 .1" stroke-linecap="butt"/>
<path d="M19 22h177.8v.5h-177.8z" fill="#000"/>
<g fill="#231f20">
<path d="M27.5 7.6l-.1 .5 .4-.2h.6v.1v2.1l-.2 .4h1l-.3-.4v-2.1l.1-.1h.5l.5 .2-.2-.5zM29.5 8.3l.2 .3v1.5l-.2 .4h1.8l.2-.6a1.04 1.04 0 0 1-1.3 .2v-.7h.6l.3 .2v-.6l-.3 .2h-.6v-.6l.8-.1 .4 .3-.2-.5zM31.5 8.3l.9 1.1-.9 1.1h.8l-.2-.2 .5-.7 .4 .7-.2 .2h1.5l-.1-.2 .1-.4h.9l.1 .4-.2 .2h1l-.3-.3-.7-1.9h-.5l-.9 2-.8-1 .9-1h-.8l.1 .3-.3 .5-.4-.6 .2-.2zM34.7 8.6l.4 1h-.7zM36.3 8.4a.63 .63 0 0 0-.2 .7 .63 .63 0 0 0 .6 .4l.6 .2 .1 .2a.75 .75 0 0 1-.7 .4 .75 .75 0 0 1-.6-.5l.1 .7 .1-.1a1.11 1.11 0 0 0 1.5-.6 1.13 1.13 0 0 0-1.2-.8l-.1-.4a1.04 1.04 0 0 1 1.2 .2l-.2-.5-.1 .1-.5-.2zM28.2 10.9l.2 .4v2.2l-.2 .4h1l-.3-.4v-2.2l.3-.4zM29.3 11.6l.3 .4v1.5l-.3 .4h.8l-.2-.4v-1.3l1.5 1.7v-1.9l.2-.4h-.7l.2 .4v.9l-1.1-1.3zM32 11.8a.62 .62 0 0 0-.2 .7 .62 .62 0 0 0 .6 .4l.6 .1 .1 .3a.76 .76 0 0 1-.7 .3 .76 .76 0 0 1-.6-.4l.1 .7 .1-.1a1.11 1.11 0 0 0 1.5-.6 1.13 1.13 0 0 0-1.2-.8l-.1-.4a1.04 1.04 0 0 1 1.2 .2l-.2-.6-.1 .1-.5-.1zM33.7 11.6l-.2 .6a.61 .61 0 0 1 .8-.3v1.6l-.2 .4h.9l-.2-.4v-1.6a.63 .63 0 0 1 .8 .3l-.2-.6zM35.6 11.6l.3 .4v1.5l-.3 .4h1l-.2-.2v-.8l.5 .2a.76 .76 0 0 0 1.2 .7l-1-1a.58 .58 0 0 0 .6-.5 .58 .58 0 0 0-.5-.6zM36.4 11.9h.1a.45 .45 0 0 1 .5 .1 .45 .45 0 0 1 .1 .5l-.7 .2zM37.9 11.6l.2 .2a2.17 2.17 0 0 0 .3 1.9 .99 .99 0 0 0 1.6-.6v-1.1l.2-.4h-.7l.2 .2a1.92 1.92 0 0 1-.2 1.8 .6 .6 0 0 1-.9-.5v-1.1l.2-.4zM40.4 11.6l.2 .4v1.5l-.2 .4h.7l-.2-.4v-1.4l.8 1.8 .8-1.8v1.4l-.2 .4h.9l-.2-.4v-1.5l.2-.4h-.8l-.6 1.5-.6-1.5zM43.4 11.6l.2 .4v1.5l-.2 .4h1.8l.2-.6a1.04 1.04 0 0 1-1.3 .1v-.6h.5l.4 .2v-.6l-.4 .2h-.5v-.7h.8l.3 .3-.1-.6zM45.5 11.6l.2 .4v1.5l-.2 .4h.7l-.2-.4v-1.3l1.5 1.7v-1.9l.2-.4h-.7l.2 .4v.9l-1.1-1.3zM47.9 11.6l-.1 .6a.61 .61 0 0 1 .8-.3v1.6l-.3 .4h1l-.3-.4 .1-1.6a.63 .63 0 0 1 .7 .3l-.1-.6zM50.2 11.8a.62 .62 0 0 0-.2 .7 .62 .62 0 0 0 .6 .4l.6 .1 .2 .3a.76 .76 0 0 1-.8 .3 .76 .76 0 0 1-.6-.4l.1 .7 .2-.1a1.11 1.11 0 0 0 1.5-.6 1.13 1.13 0 0 0-1.3-.8l-.1-.4a1.04 1.04 0 0 1 1.2 .2l-.1-.6-.2 .1-.5-.1z"/>
<path d="M21.2 6.3v2.6h-1.9l.1 .4 .7 .9a.91 .91 0 0 0 1 .8 .56 .56 0 0 1 .5-.3 .56 .56 0 0 1 .5 .3l.4 .8a1.53 1.53 0 0 0 1.9 1.2 1.54 1.54 0 0 1 1-2.1l.9-.3v-1.4a1.52 1.52 0 0 1-.3-1.6h-1.4l-.2 .8h.5l-.2 .8h-.4l-.2 1v.2l.4 .1-.2 .8a1.93 1.93 0 0 1-1.6-.3l.3-1.8h-.5l.2-.8h.4l.2-.8h-.4v-1.3zM23.6 7.6l-.6 2.9h.7l.6-2.9zM23.8 6.6l-.1 .7h.6l.2-.7z"/>
</g>
<g font-size="3.9">
<text x="19" y="29.3">8.7</text>
<text x="27.9" y="29.3">Typical Characteristics</text>
</g>
<text font-size="3.5" x="181.5" y="17.3">ADS7042</text>
<g font-size="3.2">
<text x="19" y="34.4">At T</text>
<text x="27.3" y="34.4">= 25°C, AVDD = 3 V, DVDD = 1.8 V, and f</text>
<text x="97" y="34.4">= 1 MSPS, unless otherwise noted.</text>
</g>
<g font-size="2.8">
<text x="26.7" y="98.3">SNR = 70.62 dB</text>
<text x="54.6" y="98.3">THD = –83.96 dB</text>
<text x="92.4" y="98.3">f</text>
<text x="96.2" y="98.3">= 2 kHz</text>
<text x="115.6" y="98">SNR = 70.22 dB</text>
<text x="143.5" y="98">THD = –81.58 dB</text>
<text x="159.1" y="102">Number of samples = 32768</text>
<text x="178.2" y="98">f</text>
<text x="181.9" y="98">= 250 kHz</text>
<text x="70.2" y="102.3">Number of samples = 32768</text>
<text x="53" y="108.6">Figure 2. Typical FFT</text>
<text x="141.9" y="108.3">Figure 3. Typical FFT</text>
<text x="33.9" y="167.9">f</text>
<text x="37.6" y="167.9">= 2 kHz</text>
<text x="39.2" y="174.3">Figure 4. SNR and SINAD vs Temperature</text>
<text x="125.6" y="174.3">Figure 5. SNR and SINAD vs Input Frequency</text>
<text x="30" y="239.9">Figure 6. SNR and SINAD vs Reference Voltage (AVDD)</text>
<text x="130.1" y="239.9">Figure 7. THD vs Free-Air Temperature</text>
<text x="193.7" y="263.6">11</text>
<text x="88.1" y="268.9">Product Folder Links: ADS7042</text>
</g>
<text font-size="2.8" fill="#0000c8" x="144.4" y="263.6">Submit Documentation Feedback</text>
<g font-size="2.5">
<text x="19" y="21.4">www.ti.com</text>
<text x="135.6" y="21.4">SBAS608C –JUNE 2014–REVISED DECEMBER 2015</text>
<text x="19" y="263.6">Copyright © 2014–2015, Texas Instruments Incorporated</text>
</g>
<g font-size="2.4">
<text x="30.5" y="47.8">±20</text>
<text x="33.2" y="43.4">0</text>
<text x="119.4" y="47.8">±20</text>
<text x="122.1" y="43.4">0</text>
<text x="30.5" y="52.2">±40</text>
<text x="119.4" y="52.2">±40</text>
<text x="30.5" y="56.6">±60</text>
<text x="119.4" y="56.6">±60</text>
<text x="29.1" y="65.4">±100</text>
<text x="30.5" y="61">±80</text>
<text x="118" y="65.4">±100</text>
<text x="119.4" y="61">±80</text>
<text x="29.1" y="69.8">±120</text>
<text x="118" y="69.8">±120</text>
<text x="27.6" y="72.6" transform="rotate(-90 27.6 72.6)">Amplitude (dB)</text>
<text x="29.1" y="74.2">±140</text>
<text x="116.5" y="72.6" transform="rotate(-90 116.5 72.6)">Amplitude (dB)</text>
<text x="118" y="74.2">±140</text>
<text x="29.1" y="83">±180</text>
<text x="29.1" y="78.6">±160</text>
<text x="118" y="83">±180</text>
<text x="118" y="78.6">±160</text>
<text x="29.1" y="87.4">±200</text>
<text x="118" y="87.4">±200</text>
<text x="36" y="90.3">0</text>
<text x="47.5" y="90.3">100</text>
<text x="56.9" y="94.1">Input Frequency (kHz)</text>
<text x="60.4" y="90.3">200</text>
<text x="73.4" y="90.3">300</text>
<text x="86.3" y="90.3">400</text>
<text x="99.2" y="90.3">500</text>
<text x="124.9" y="90.2">0</text>
<text x="136.4" y="90.2">100</text>
<text x="145.8" y="94.1">Input Frequency (kHz)</text>
<text x="149.3" y="90.2">200</text>
<text x="162.3" y="90.2">300</text>
<text x="175.2" y="90.2">400</text>
<text x="188.1" y="90.2">500</text>
<text x="31.9" y="113.2">73</text>
<text x="120.8" y="113.3">73</text>
<text x="31.9" y="122">72</text>
<text x="120.8" y="122.1">72</text>
<text x="31.9" y="130.8">71</text>
<text x="120.8" y="130.9">71</text>
<text x="31.9" y="139.6">70</text>
<text x="119.2" y="143.8" transform="rotate(-90 119.2 143.8)">SNR/SINAD (dB)</text>
<text x="120.8" y="139.7">70</text>
<text x="30" y="144.4" transform="rotate(-90 30 144.4)">SNR/SINAD (dB)</text>
<text x="31.9" y="148.4">69</text>
<text x="120.8" y="148.5">69</text>
<text x="31.9" y="157.2">68</text>
<text x="34.6" y="160.1">±40</text>
<text x="48.2" y="160.1">±7</text>
<text x="61.1" y="160.1">26</text>
<text x="74" y="160.1">59</text>
<text x="86.9" y="160.1">92</text>
<text x="99.2" y="160.1">125</text>
<text x="120.8" y="157.3">68</text>
<text x="124.9" y="160.2">0</text>
<text x="137.1" y="160.2">50</text>
<text x="149.3" y="160.2">100</text>
<text x="162.3" y="160.2">150</text>
<text x="175.2" y="160.2">200</text>
<text x="188.1" y="160.2">250</text>
<text x="54.8" y="163.9">Free-Air Temperature ( C)</text>
<text x="145.8" y="164">Input Frequency (kHz)</text>
<text x="31.9" y="179">73</text>
<text x="119.4" y="179">±75</text>
<text x="31.9" y="185.2">72</text>
<text x="31.9" y="191.5">71</text>
<text x="119.4" y="187.8">±78</text>
<text x="31.9" y="197.8">70</text>
<text x="119.4" y="196.6">±81</text>
<text x="29.6" y="209.8" transform="rotate(-90 29.6 209.8)">SNR/SINAD (dB)</text>
<text x="31.9" y="204.1">69</text>
<text x="119.4" y="205.4">±84</text>
<text x="31.9" y="210.4">68</text>
<text x="119.4" y="214.2">±87</text>
<text x="31.9" y="216.7">67</text>
<text x="117.9" y="216.5" transform="rotate(-90 117.9 216.5)">Total Harmonic Distortion (dB)</text>
<text x="31.9" y="222.9">66</text>
<text x="35" y="225.8">1.8</text>
<text x="45.7" y="225.8">2.1</text>
<text x="56.5" y="225.8">2.4</text>
<text x="67.2" y="225.8">2.7</text>
<text x="79" y="225.8">3</text>
<text x="88.8" y="225.8">3.3</text>
<text x="99.5" y="225.8">3.6</text>
<text x="119.4" y="223">±90</text>
<text x="123.5" y="225.9">±40</text>
<text x="137.1" y="225.9">±7</text>
<text x="150" y="225.8">26</text>
<text x="162.9" y="225.8">59</text>
<text x="175.8" y="225.8">92</text>
<text x="188.1" y="225.8">125</text>
<text x="56.9" y="229.7">Reference Voltage (V)</text>
<text x="143.7" y="229.7">Free-Air Temperature ( C)</text>
</g>
<g font-size="2.4" fill="#002060">
<text x="84.2" y="119.2">----SINAD</text>
<text x="172.9" y="119.1">----SINAD</text>
<text x="85.2" y="220.7">----SINAD</text>
</g>
<g font-size="2.4" fill="#c00000">
<text x="84.8" y="116.4">- - -SNR</text>
<text x="173.5" y="116.3">- - -SNR</text>
<text x="85.9" y="217.9">- - -SNR</text>
</g>
<g font-size="2.1">
<text x="24.9" y="35.1">A</text>
<text x="87.5" y="35.1">SAMPLE</text>
<text x="93.2" y="98.8">IN</text>
<text x="179" y="98.5">IN</text>
<text x="34.6" y="168.5">IN</text>
</g>
<g font-size="1.6">
<text x="79.6" y="163.2">o</text>
<text x="168.5" y="228.9">o</text>
</g>
<g font-size="1.4">
<text x="99.9" y="94.7">C001</text>
<text x="188.8" y="94.3">C002</text>
<text x="99.9" y="164.4">C003</text>
<text x="188.8" y="164">C004</text>
<text x="99.9" y="229.9">C005</text>
<text x="188.8" y="230">C006</text>
</g>
</svg>
